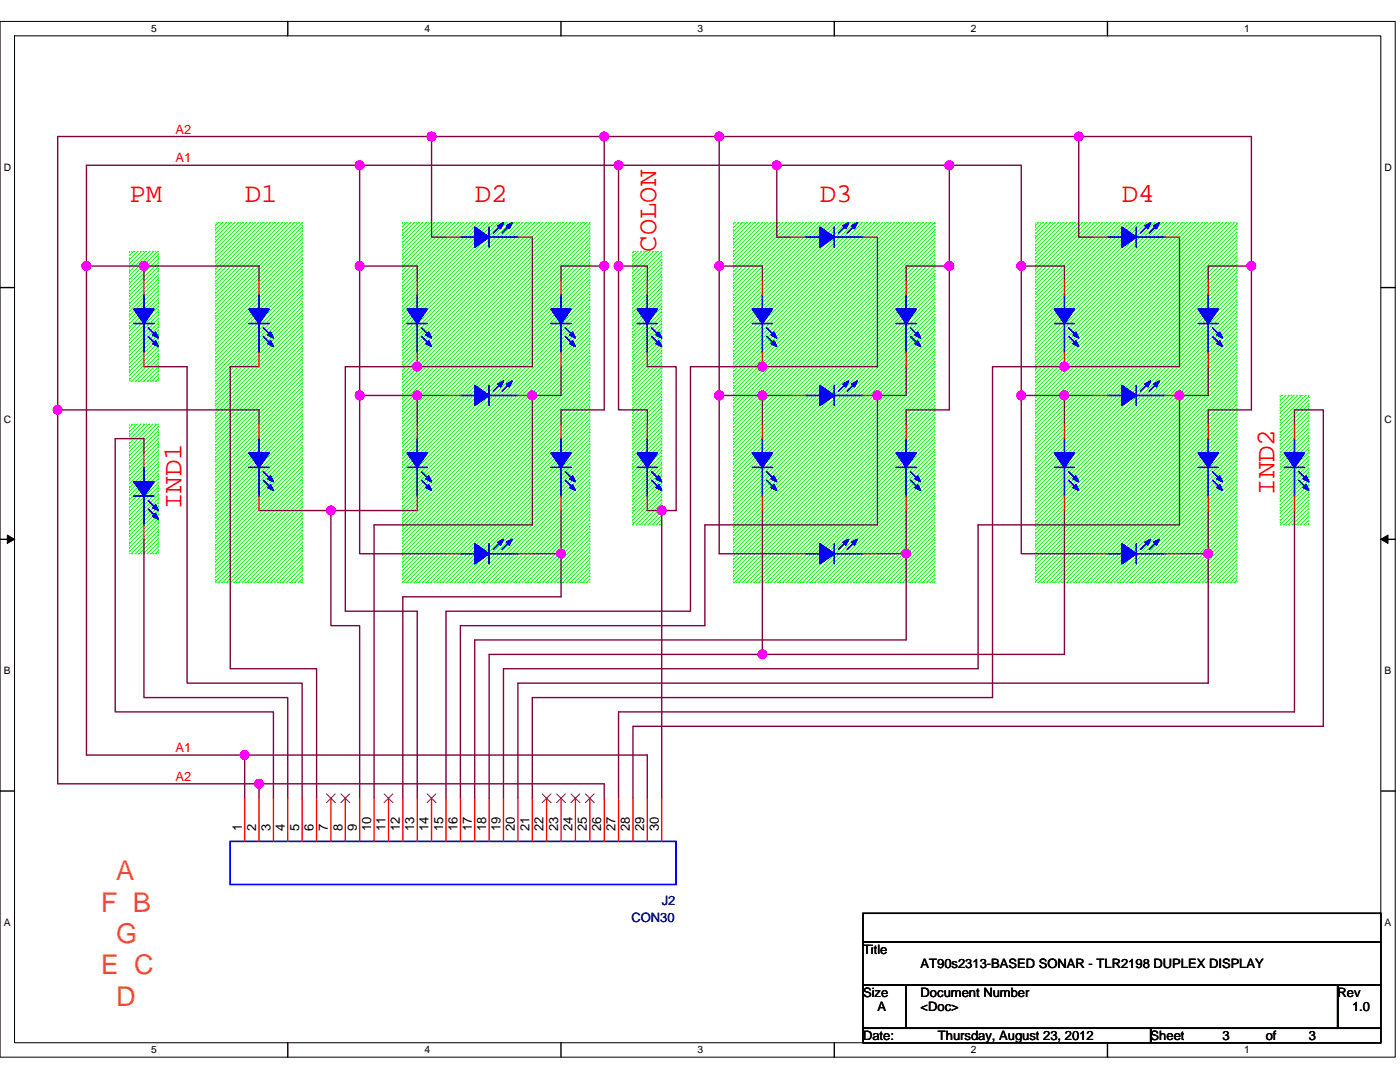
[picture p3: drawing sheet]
<svg xmlns="http://www.w3.org/2000/svg" width="279mm" height="216mm" viewBox="0 0 279 216" stroke-linecap="round" stroke-linejoin="round" font-family="sans-serif">
<path d="M0 4.3h278.4v206.6h-278.4zM2.9 7.2h272.7v200.9h-272.7z" fill="none" stroke="#000" stroke-width=".2"/>
<g fill="#fff">
<path d="M30.2 4.6h1.1v2.3h-1.1z"/>
<path d="M30.2 208.4h1.1v2.3h-1.1z"/>
</g>
<path d="M57.4 4.3v2.9M57.4 208.1v2.8" fill="none" stroke="#000" stroke-width=".28"/>
<g fill="#fff">
<path d="M84.7 4.6h1.1v2.3h-1.1z"/>
<path d="M84.7 208.4h1.1v2.3h-1.1z"/>
</g>
<path d="M112 4.3v2.9M112 208.1v2.8" fill="none" stroke="#000" stroke-width=".28"/>
<g fill="#fff">
<path d="M139.2 4.6h1.2v2.3h-1.2z"/>
<path d="M139.2 208.4h1.2v2.3h-1.2z"/>
</g>
<path d="M166.5 4.3v2.9M166.5 208.1v2.8" fill="none" stroke="#000" stroke-width=".28"/>
<g fill="#fff">
<path d="M193.8 4.6h1.1v2.3h-1.1z"/>
<path d="M193.8 208.4h1.1v2.3h-1.1z"/>
</g>
<path d="M221 4.3v2.9M221 208.1v2.8" fill="none" stroke="#000" stroke-width=".28"/>
<g fill="#fff">
<path d="M248.3 4.6h1.1v2.3h-1.1z"/>
<path d="M248.3 208.4h1.1v2.3h-1.1z"/>
<path d="M.7 32.3h1.5v2.2h-1.5z"/>
<path d="M276.3 32.3h1.5v2.2h-1.5z"/>
<path d="M.7 82.5h1.5v2.3h-1.5z"/>
<path d="M276.3 82.5h1.5v2.3h-1.5z"/>
</g>
<path d="M0 57.4h2.9M275.6 57.4h2.8" fill="none" stroke="#000" stroke-width=".28"/>
<g fill="#fff">
<path d="M.7 132.7h1.4v2.3h-1.4z"/>
<path d="M276.3 132.7h1.4v2.3h-1.4z"/>
</g>
<path d="M0 107.6h2.9M275.6 107.6h2.8" fill="none" stroke="#000" stroke-width=".28"/>
<path d="M1.5 106.8l1.4 .8-1.4 .8zM275.6 107.6l1.4-.8v1.6z" fill="#000" stroke="#000" stroke-width=".2"/>
<g fill="#fff">
<path d="M.7 182.9h1.4v2.3h-1.4z"/>
<path d="M276.3 182.9h1.4v2.3h-1.4z"/>
</g>
<path d="M0 157.8h2.9M275.6 157.8h2.8M172.2 182.2h103.4v5.8h-103.4zM172.2 188h103.4v8.6h-103.4zM172.2 196.6h8.6v8.6h-8.6zM180.8 196.6h86.2v8.6h-86.2zM267 196.6h8.6v8.6h-8.6zM172.2 205.2h57.4v2.9h-57.4zM229.6 205.2h46v2.9h-46z" fill="none" stroke="#000" stroke-width=".28"/>
<g fill="#0f0" stroke="#0f0" stroke-width=".28" stroke-dasharray="0 .6">
<path d="M146.4 44.5h40.2v71.7h-40.2z" fill-rule="evenodd"/>
<path d="M206.7 44.5h40.2v71.7h-40.2z" fill-rule="evenodd"/>
<path d="M255.5 78.9h5.7v25.8h-5.7z" fill-rule="evenodd"/>
<path d="M80.4 44.5h37.3v71.7h-37.3z" fill-rule="evenodd"/>
<path d="M43.1 44.5h17.2v71.7h-17.2z" fill-rule="evenodd"/>
<path d="M25.9 50.2h5.7v25.8h-5.7z" fill-rule="evenodd"/>
<path d="M126.3 50.2h5.8v54.5h-5.8z" fill-rule="evenodd"/>
<path d="M25.9 84.6h5.7v25.9h-5.7z" fill-rule="evenodd"/>
</g>
<g fill="none" stroke="#800040" stroke-width=".28">
<path d="M71.8 33v20.1h11.5v2.8M71.8 33h-54.5v20.1M71.8 33h51.6M86.1 27.2v20.1h2.9M86.1 27.2h34.5M86.1 27.2h-74.6v54.6h40.2v2.8M120.6 27.2h22.9M120.6 27.2v25.9M123.4 33v20.1h5.8v2.8M123.4 33h31.6v14.3h2.9M143.5 27.2h71.8v20.1h2.9M143.5 27.2v25.9"/>
<path d="M155 33h34.5M189.5 33h14.3v20.1h8.6v2.8M189.5 33v20.1M215.3 27.2h34.4v25.9M17.3 53.1h11.4v2.8M17.3 53.1v97.6h31.5M28.7 53.1h23v2.8M71.8 53.1v25.8M106.2 47.3v25.9h-37.3v48.8h14.4v37.3M120.6 53.1h-8.6v2.8M120.6 53.1v28.7h-8.6v2.8M123.4 53.1v28.7h5.8v2.8"/>
<path d="M143.5 53.1h8.6v2.8M143.5 53.1v25.8M175.1 47.3v25.9h-37.3v48.8h-48.8v37.3M189.5 53.1h-8.7v2.8M189.5 53.1v28.7h-8.7v2.8M203.8 53.1v25.8h8.6v5.7M235.4 47.3v25.9h-37.3v66h-91.9v20.1M249.7 53.1v28.7h-8.6v2.8M249.7 53.1h-8.6v2.8M28.7 73.2h8.6v63.1h23v23M51.7 73.2h-5.7v60.2h17.2v25.9M71.8 78.9v31.6h17.2"/>
<path d="M71.8 78.9h11.5v5.7M83.3 78.9h5.7M112 73.2v5.7h-5.8v25.8h-31.5v54.6M129.2 73.2h5.7v28.7h-2.8M143.5 78.9v31.6h14.4M143.5 78.9h8.6v5.7M152.1 78.9h5.8M180.8 73.2v5.7h-5.7v25.8h-34.4v20.1h-48.8v34.5M203.8 78.9v31.6h14.4M212.4 78.9h5.8M241.1 73.2v5.7h-5.7v25.8h-40.2v28.7h-94.7v25.9M11.5 81.8v74.6h40.2"/>
<path d="M28.7 90.4v-2.9h-5.7v54.5h31.6v17.3M258.3 84.6v-2.8h5.8v63.1h-137.8v14.4M28.7 107.6v31.6h28.7v20.1M51.7 101.9h14.3v22.9h5.8v34.5M66 101.9h17.3M106.2 110.5h5.8M112 101.9v8.6M112 110.5v8.6h-31.6v40.2M129.2 101.9h2.9M132.1 101.9v57.4M152.1 101.9v28.7M175.1 110.5h5.7"/>
<path d="M180.8 110.5v17.2h-86.1v31.6M180.8 101.9v8.6M212.4 101.9v28.7h-60.3M235.4 110.5h5.7M241.1 110.5v25.8h-137.7v23M241.1 101.9v8.6M258.3 101.9v40.1h-134.9v17.3M152.1 130.6h-54.5v28.7M48.8 150.7v8.6M48.8 150.7h80.4v8.6M51.7 156.4v2.9M51.7 156.4h68.9v2.9"/>
</g>
<g fill="#f0f" stroke="#f0f" stroke-width=".28">
<circle cx="48.8" cy="150.6" r=".85"/>
<circle cx="51.7" cy="156.4" r=".85"/>
<circle cx="11.5" cy="81.8" r=".85"/>
<circle cx="17.2" cy="53.1" r=".85"/>
<circle cx="28.7" cy="53.1" r=".85"/>
<circle cx="83.2" cy="78.9" r=".85"/>
<circle cx="71.8" cy="53.1" r=".85"/>
<circle cx="71.8" cy="78.9" r=".85"/>
<circle cx="120.6" cy="53.1" r=".85"/>
<circle cx="86.1" cy="27.2" r=".85"/>
<circle cx="106.2" cy="78.9" r=".85"/>
<circle cx="111.9" cy="110.5" r=".85"/>
<circle cx="83.2" cy="73.2" r=".85"/>
<circle cx="66" cy="101.9" r=".85"/>
<circle cx="123.4" cy="33" r=".85"/>
<circle cx="152.1" cy="78.9" r=".85"/>
<circle cx="143.5" cy="78.9" r=".85"/>
<circle cx="189.5" cy="53.1" r=".85"/>
<circle cx="155" cy="33" r=".85"/>
<circle cx="120.6" cy="27.2" r=".85"/>
<circle cx="152.1" cy="73.2" r=".85"/>
<circle cx="175.1" cy="78.9" r=".86"/>
<circle cx="180.8" cy="110.5" r=".85"/>
<circle cx="212.4" cy="78.9" r=".85"/>
<circle cx="203.8" cy="53.1" r=".85"/>
<circle cx="189.5" cy="33" r=".85"/>
<circle cx="203.8" cy="78.9" r=".86"/>
<circle cx="249.7" cy="53.1" r=".85"/>
<circle cx="215.3" cy="27.2" r=".85"/>
<circle cx="143.5" cy="27.2" r=".85"/>
<circle cx="152.1" cy="130.6" r=".85"/>
<circle cx="235.4" cy="78.9" r=".85"/>
<circle cx="241.1" cy="110.5" r=".85"/>
<circle cx="212.4" cy="73.2" r=".85"/>
<circle cx="143.5" cy="53.1" r=".85"/>
<circle cx="123.4" cy="53.1" r=".85"/>
<circle cx="71.8" cy="33" r=".85"/>
<circle cx="132.1" cy="101.9" r=".85"/>
</g>
<g fill="none" stroke="#00f" stroke-width=".28">
<path d="M28.7 58.8v2.9M51.7 58.8v2.9M83.3 58.8v2.9M91.9 47.3h2.8M97.6 45.3v4M97.6 47.3h5.8M100.2 44.7l-1.7 1.8M101.9 44.7l-1.7 1.8M112 58.8v2.9M129.2 58.8v2.9M152.1 58.8v2.9M160.8 47.3h2.8"/>
<path d="M166.5 45.3v4M166.5 47.3h5.7M169.1 44.7l-1.7 1.8M170.8 44.7l-1.7 1.8M180.8 58.8v2.9M212.4 58.8v2.9M221 47.3h2.9M226.8 45.3v4M226.8 47.3h5.7M229.4 44.7l-1.8 1.8M231.1 44.7l-1.7 1.8M241.1 58.8v2.9"/>
<path d="M26.7 64.6h4M28.7 64.6v5.7M29.6 65.4l1.7 1.7M29.6 67.1l1.7 1.8M49.7 64.6h4M51.7 64.6v5.7M52.6 65.4l1.7 1.7M52.6 67.1l1.7 1.8M81.3 64.6h4M83.3 64.6v5.7M84.1 65.4l1.8 1.7M84.1 67.1l1.8 1.8"/>
<path d="M91.9 78.9h2.8M97.6 76.9v4M97.6 78.9h5.8M100.2 76.3l-1.7 1.7M101.9 76.3l-1.7 1.7M110 64.6h4M112 64.6v5.7M112.8 65.4l1.8 1.7M112.8 67.1l1.8 1.8M127.2 64.6h4M129.2 64.6v5.7M130 65.4l1.8 1.7"/>
<path d="M130 67.1l1.8 1.8M150.1 64.6h4.1M152.1 64.6v5.7M153 65.4l1.7 1.7M153 67.1l1.7 1.8M160.8 78.9h2.8M166.5 76.9v4M166.5 78.9h5.7M169.1 76.3l-1.7 1.7M170.8 76.3l-1.7 1.7M178.8 64.6h4.1M180.8 64.6v5.7"/>
<path d="M181.7 65.4l1.7 1.7M181.7 67.1l1.7 1.8M210.4 64.6h4M212.4 64.6v5.7M213.3 65.4l1.7 1.7M213.3 67.1l1.7 1.8M221 78.9h2.9M226.8 76.9v4M226.8 78.9h5.7M229.4 76.3l-1.8 1.7M231.1 76.3l-1.7 1.7M239.1 64.6h4"/>
<path d="M241.1 64.6v5.7M242 65.4l1.7 1.7M242 67.1l1.7 1.8M26.7 99h4M28.7 93.3v2.8M28.7 99v5.7M29.6 99.9l1.7 1.7M49.7 93.3h4M51.7 87.5v2.9M51.7 93.3v5.7M52.6 94.1l1.7 1.7M52.6 95.8l1.7 1.8"/>
<path d="M81.3 93.3h4M83.3 87.5v2.9M83.3 93.3v5.7M84.1 94.1l1.8 1.7M84.1 95.8l1.8 1.8M110 93.3h4M112 87.5v2.9M112 93.3v5.7M112.8 94.1l1.8 1.7M112.8 95.8l1.8 1.8M127.2 93.3h4M129.2 87.5v2.9"/>
<path d="M129.2 93.3v5.7M130 94.1l1.8 1.7M130 95.8l1.8 1.8M150.1 93.3h4.1M152.1 87.5v2.9M152.1 93.3v5.7M153 94.1l1.7 1.7M153 95.8l1.7 1.8M178.8 93.3h4.1M180.8 87.5v2.9M180.8 93.3v5.7M181.7 94.1l1.7 1.7"/>
<path d="M181.7 95.8l1.7 1.8M210.4 93.3h4M212.4 87.5v2.9M212.4 93.3v5.7M213.3 94.1l1.7 1.7M213.3 95.8l1.7 1.8M239.1 93.3h4M241.1 87.5v2.9M241.1 93.3v5.7M242 94.1l1.7 1.7M242 95.8l1.7 1.8M256.3 93.3h4"/>
<path d="M258.3 87.5v2.9M258.3 93.3v5.7M259.2 94.1l1.7 1.7M259.2 95.8l1.7 1.8M29.6 101.6l1.7 1.7M91.9 110.5h2.8M97.6 108.5v4M97.6 110.5h5.8M100.2 107.9l-1.7 1.7M101.9 107.9l-1.7 1.7M160.8 110.5h2.8M166.5 108.5v4"/>
<path d="M166.5 110.5h5.7M169.1 107.9l-1.7 1.7M170.8 107.9l-1.7 1.7M221 110.5h2.9M226.8 108.5v4M226.8 110.5h5.7M229.4 107.9l-1.8 1.7M231.1 107.9l-1.7 1.7M46 167.9h88.9v8.6h-88.9z"/>
</g>
<g fill="#00f" stroke="#00f" stroke-width=".28">
<path d="M163.6 45.3l2.9 2-2.9 2z" fill-rule="evenodd"/>
<path d="M169.9 45l1.2-.5-.6 1.1z" fill-rule="evenodd"/>
<path d="M168.2 45l1.2-.5-.6 1.1z" fill-rule="evenodd"/>
<path d="M163.6 45.3l2.9 2-2.9 2z" fill-rule="evenodd"/>
<path d="M169.9 45l1.2-.5-.6 1.1z" fill-rule="evenodd"/>
<path d="M168.2 45l1.2-.5-.6 1.1z" fill-rule="evenodd"/>
<path d="M256.3 90.4h4l-2 2.9z" fill-rule="evenodd"/>
<path d="M260.6 96.7l.6 1.2-1.1-.6z" fill-rule="evenodd"/>
<path d="M260.6 95l.6 1.1-1.1-.6z" fill-rule="evenodd"/>
<path d="M256.3 90.4h4l-2 2.9z" fill-rule="evenodd"/>
<path d="M260.6 96.7l.6 1.2-1.1-.6z" fill-rule="evenodd"/>
<path d="M260.6 95l.6 1.1-1.1-.6z" fill-rule="evenodd"/>
<path d="M81.3 90.4h4l-2 2.9z" fill-rule="evenodd"/>
<path d="M85.6 96.7l.5 1.2-1.1-.6z" fill-rule="evenodd"/>
<path d="M85.6 95l.5 1.1-1.1-.6z" fill-rule="evenodd"/>
<path d="M81.3 90.4h4l-2 2.9z" fill-rule="evenodd"/>
<path d="M85.6 96.7l.5 1.2-1.1-.6z" fill-rule="evenodd"/>
<path d="M85.6 95l.5 1.1-1.1-.6z" fill-rule="evenodd"/>
<path d="M26.7 96.1h4l-2 2.9z" fill-rule="evenodd"/>
<path d="M31 102.4l.6 1.2-1.1-.6z" fill-rule="evenodd"/>
<path d="M31 100.7l.6 1.2-1.1-.6z" fill-rule="evenodd"/>
<path d="M26.7 96.1h4l-2 2.9z" fill-rule="evenodd"/>
<path d="M31 102.4l.6 1.2-1.1-.6z" fill-rule="evenodd"/>
<path d="M31 100.7l.6 1.2-1.1-.6z" fill-rule="evenodd"/>
<path d="M210.4 90.4h4l-2 2.9z" fill-rule="evenodd"/>
<path d="M214.7 96.7l.6 1.2-1.2-.6z" fill-rule="evenodd"/>
<path d="M214.7 95l.6 1.1-1.2-.6z" fill-rule="evenodd"/>
<path d="M210.4 90.4h4l-2 2.9z" fill-rule="evenodd"/>
<path d="M214.7 96.7l.6 1.2-1.2-.6z" fill-rule="evenodd"/>
<path d="M214.7 95l.6 1.1-1.2-.6z" fill-rule="evenodd"/>
<path d="M163.6 76.9l2.9 2-2.9 2z" fill-rule="evenodd"/>
<path d="M169.9 76.6l1.2-.6-.6 1.2z" fill-rule="evenodd"/>
<path d="M168.2 76.6l1.2-.6-.6 1.2z" fill-rule="evenodd"/>
<path d="M163.6 76.9l2.9 2-2.9 2z" fill-rule="evenodd"/>
<path d="M169.9 76.6l1.2-.6-.6 1.2z" fill-rule="evenodd"/>
<path d="M168.2 76.6l1.2-.6-.6 1.2z" fill-rule="evenodd"/>
<path d="M178.8 61.7h4.1l-2.1 2.9z" fill-rule="evenodd"/>
<path d="M183.2 68l.5 1.2-1.1-.6z" fill-rule="evenodd"/>
<path d="M183.2 66.3l.5 1.1-1.1-.6z" fill-rule="evenodd"/>
<path d="M178.8 61.7h4.1l-2.1 2.9z" fill-rule="evenodd"/>
<path d="M183.2 68l.5 1.2-1.1-.6z" fill-rule="evenodd"/>
<path d="M183.2 66.3l.5 1.1-1.1-.6z" fill-rule="evenodd"/>
<path d="M110 90.4h4l-2 2.9z" fill-rule="evenodd"/>
<path d="M114.3 96.7l.5 1.2-1.1-.6z" fill-rule="evenodd"/>
<path d="M114.3 95l.5 1.1-1.1-.6z" fill-rule="evenodd"/>
<path d="M110 90.4h4l-2 2.9z" fill-rule="evenodd"/>
<path d="M114.3 96.7l.5 1.2-1.1-.6z" fill-rule="evenodd"/>
<path d="M114.3 95l.5 1.1-1.1-.6z" fill-rule="evenodd"/>
<path d="M127.2 90.4h4l-2 2.9z" fill-rule="evenodd"/>
<path d="M131.5 96.7l.6 1.2-1.2-.6z" fill-rule="evenodd"/>
<path d="M131.5 95l.6 1.1-1.2-.6z" fill-rule="evenodd"/>
<path d="M127.2 90.4h4l-2 2.9z" fill-rule="evenodd"/>
<path d="M131.5 96.7l.6 1.2-1.2-.6z" fill-rule="evenodd"/>
<path d="M131.5 95l.6 1.1-1.2-.6z" fill-rule="evenodd"/>
<path d="M239.1 90.4h4l-2 2.9z" fill-rule="evenodd"/>
<path d="M243.4 96.7l.6 1.2-1.2-.6z" fill-rule="evenodd"/>
<path d="M243.4 95l.6 1.1-1.2-.6z" fill-rule="evenodd"/>
<path d="M239.1 90.4h4l-2 2.9z" fill-rule="evenodd"/>
<path d="M243.4 96.7l.6 1.2-1.2-.6z" fill-rule="evenodd"/>
<path d="M243.4 95l.6 1.1-1.2-.6z" fill-rule="evenodd"/>
<path d="M94.7 45.3l2.9 2-2.9 2z" fill-rule="evenodd"/>
<path d="M101.1 45l1.1-.5-.6 1.1z" fill-rule="evenodd"/>
<path d="M99.3 45l1.2-.5-.6 1.1z" fill-rule="evenodd"/>
<path d="M94.7 45.3l2.9 2-2.9 2z" fill-rule="evenodd"/>
<path d="M101.1 45l1.1-.5-.6 1.1z" fill-rule="evenodd"/>
<path d="M99.3 45l1.2-.5-.6 1.1z" fill-rule="evenodd"/>
<path d="M223.9 45.3l2.9 2-2.9 2z" fill-rule="evenodd"/>
<path d="M230.2 45l1.2-.5-.6 1.1z" fill-rule="evenodd"/>
<path d="M228.5 45l1.1-.5-.5 1.1z" fill-rule="evenodd"/>
<path d="M223.9 45.3l2.9 2-2.9 2z" fill-rule="evenodd"/>
<path d="M230.2 45l1.2-.5-.6 1.1z" fill-rule="evenodd"/>
<path d="M228.5 45l1.1-.5-.5 1.1z" fill-rule="evenodd"/>
<path d="M163.6 108.5l2.9 2-2.9 2z" fill-rule="evenodd"/>
<path d="M169.9 108.2l1.2-.6-.6 1.2z" fill-rule="evenodd"/>
<path d="M168.2 108.2l1.2-.6-.6 1.2z" fill-rule="evenodd"/>
<path d="M163.6 108.5l2.9 2-2.9 2z" fill-rule="evenodd"/>
<path d="M169.9 108.2l1.2-.6-.6 1.2z" fill-rule="evenodd"/>
<path d="M168.2 108.2l1.2-.6-.6 1.2z" fill-rule="evenodd"/>
<path d="M150.1 61.7h4.1l-2.1 2.9z" fill-rule="evenodd"/>
<path d="M154.5 68l.5 1.2-1.1-.6z" fill-rule="evenodd"/>
<path d="M154.5 66.3l.5 1.1-1.1-.6z" fill-rule="evenodd"/>
<path d="M150.1 61.7h4.1l-2.1 2.9z" fill-rule="evenodd"/>
<path d="M154.5 68l.5 1.2-1.1-.6z" fill-rule="evenodd"/>
<path d="M154.5 66.3l.5 1.1-1.1-.6z" fill-rule="evenodd"/>
<path d="M127.2 61.7h4l-2 2.9z" fill-rule="evenodd"/>
<path d="M131.5 68l.6 1.2-1.2-.6z" fill-rule="evenodd"/>
<path d="M131.5 66.3l.6 1.1-1.2-.6z" fill-rule="evenodd"/>
<path d="M127.2 61.7h4l-2 2.9z" fill-rule="evenodd"/>
<path d="M131.5 68l.6 1.2-1.2-.6z" fill-rule="evenodd"/>
<path d="M131.5 66.3l.6 1.1-1.2-.6z" fill-rule="evenodd"/>
<path d="M94.7 76.9l2.9 2-2.9 2z" fill-rule="evenodd"/>
<path d="M101.1 76.6l1.1-.6-.6 1.2z" fill-rule="evenodd"/>
<path d="M99.3 76.6l1.2-.6-.6 1.2z" fill-rule="evenodd"/>
<path d="M94.7 76.9l2.9 2-2.9 2z" fill-rule="evenodd"/>
<path d="M101.1 76.6l1.1-.6-.6 1.2z" fill-rule="evenodd"/>
<path d="M99.3 76.6l1.2-.6-.6 1.2z" fill-rule="evenodd"/>
<path d="M49.7 61.7h4l-2 2.9z" fill-rule="evenodd"/>
<path d="M54 68l.6 1.2-1.2-.6z" fill-rule="evenodd"/>
<path d="M54 66.3l.6 1.1-1.2-.6z" fill-rule="evenodd"/>
<path d="M49.7 61.7h4l-2 2.9z" fill-rule="evenodd"/>
<path d="M54 68l.6 1.2-1.2-.6z" fill-rule="evenodd"/>
<path d="M54 66.3l.6 1.1-1.2-.6z" fill-rule="evenodd"/>
<path d="M223.9 76.9l2.9 2-2.9 2z" fill-rule="evenodd"/>
<path d="M230.2 76.6l1.2-.6-.6 1.2z" fill-rule="evenodd"/>
<path d="M228.5 76.6l1.1-.6-.5 1.2z" fill-rule="evenodd"/>
<path d="M223.9 76.9l2.9 2-2.9 2z" fill-rule="evenodd"/>
<path d="M230.2 76.6l1.2-.6-.6 1.2z" fill-rule="evenodd"/>
<path d="M228.5 76.6l1.1-.6-.5 1.2z" fill-rule="evenodd"/>
<path d="M110 61.7h4l-2 2.9z" fill-rule="evenodd"/>
<path d="M114.3 68l.5 1.2-1.1-.6z" fill-rule="evenodd"/>
<path d="M114.3 66.3l.5 1.1-1.1-.6z" fill-rule="evenodd"/>
<path d="M110 61.7h4l-2 2.9z" fill-rule="evenodd"/>
<path d="M114.3 68l.5 1.2-1.1-.6z" fill-rule="evenodd"/>
<path d="M114.3 66.3l.5 1.1-1.1-.6z" fill-rule="evenodd"/>
<path d="M239.1 61.7h4l-2 2.9z" fill-rule="evenodd"/>
<path d="M243.4 68l.6 1.2-1.2-.6z" fill-rule="evenodd"/>
<path d="M243.4 66.3l.6 1.1-1.2-.6z" fill-rule="evenodd"/>
<path d="M239.1 61.7h4l-2 2.9z" fill-rule="evenodd"/>
<path d="M243.4 68l.6 1.2-1.2-.6z" fill-rule="evenodd"/>
<path d="M243.4 66.3l.6 1.1-1.2-.6z" fill-rule="evenodd"/>
<path d="M150.1 90.4h4.1l-2.1 2.9z" fill-rule="evenodd"/>
<path d="M154.5 96.7l.5 1.2-1.1-.6z" fill-rule="evenodd"/>
<path d="M154.5 95l.5 1.1-1.1-.6z" fill-rule="evenodd"/>
<path d="M150.1 90.4h4.1l-2.1 2.9z" fill-rule="evenodd"/>
<path d="M154.5 96.7l.5 1.2-1.1-.6z" fill-rule="evenodd"/>
<path d="M154.5 95l.5 1.1-1.1-.6z" fill-rule="evenodd"/>
<path d="M94.7 108.5l2.9 2-2.9 2z" fill-rule="evenodd"/>
<path d="M101.1 108.2l1.1-.6-.6 1.2z" fill-rule="evenodd"/>
<path d="M99.3 108.2l1.2-.6-.6 1.2z" fill-rule="evenodd"/>
<path d="M94.7 108.5l2.9 2-2.9 2z" fill-rule="evenodd"/>
<path d="M101.1 108.2l1.1-.6-.6 1.2z" fill-rule="evenodd"/>
<path d="M99.3 108.2l1.2-.6-.6 1.2z" fill-rule="evenodd"/>
<path d="M26.7 61.7h4l-2 2.9z" fill-rule="evenodd"/>
<path d="M31 68l.6 1.2-1.1-.6z" fill-rule="evenodd"/>
<path d="M31 66.3l.6 1.1-1.1-.6z" fill-rule="evenodd"/>
<path d="M26.7 61.7h4l-2 2.9z" fill-rule="evenodd"/>
<path d="M31 68l.6 1.2-1.1-.6z" fill-rule="evenodd"/>
<path d="M31 66.3l.6 1.1-1.1-.6z" fill-rule="evenodd"/>
<path d="M49.7 90.4h4l-2 2.9z" fill-rule="evenodd"/>
<path d="M54 96.7l.6 1.2-1.2-.6z" fill-rule="evenodd"/>
<path d="M54 95l.6 1.1-1.2-.6z" fill-rule="evenodd"/>
<path d="M49.7 90.4h4l-2 2.9z" fill-rule="evenodd"/>
<path d="M54 96.7l.6 1.2-1.2-.6z" fill-rule="evenodd"/>
<path d="M54 95l.6 1.1-1.2-.6z" fill-rule="evenodd"/>
<path d="M223.9 108.5l2.9 2-2.9 2z" fill-rule="evenodd"/>
<path d="M230.2 108.2l1.2-.6-.6 1.2z" fill-rule="evenodd"/>
<path d="M228.5 108.2l1.1-.6-.5 1.2z" fill-rule="evenodd"/>
<path d="M223.9 108.5l2.9 2-2.9 2z" fill-rule="evenodd"/>
<path d="M230.2 108.2l1.2-.6-.6 1.2z" fill-rule="evenodd"/>
<path d="M228.5 108.2l1.1-.6-.5 1.2z" fill-rule="evenodd"/>
<path d="M81.3 61.7h4l-2 2.9z" fill-rule="evenodd"/>
<path d="M85.6 68l.5 1.2-1.1-.6z" fill-rule="evenodd"/>
<path d="M85.6 66.3l.5 1.1-1.1-.6z" fill-rule="evenodd"/>
<path d="M81.3 61.7h4l-2 2.9z" fill-rule="evenodd"/>
<path d="M85.6 68l.5 1.2-1.1-.6z" fill-rule="evenodd"/>
<path d="M85.6 66.3l.5 1.1-1.1-.6z" fill-rule="evenodd"/>
<path d="M210.4 61.7h4l-2 2.9z" fill-rule="evenodd"/>
<path d="M214.7 68l.6 1.2-1.2-.6z" fill-rule="evenodd"/>
<path d="M214.7 66.3l.6 1.1-1.2-.6z" fill-rule="evenodd"/>
<path d="M210.4 61.7h4l-2 2.9z" fill-rule="evenodd"/>
<path d="M214.7 68l.6 1.2-1.2-.6z" fill-rule="evenodd"/>
<path d="M214.7 66.3l.6 1.1-1.2-.6z" fill-rule="evenodd"/>
<path d="M178.8 90.4h4.1l-2.1 2.9z" fill-rule="evenodd"/>
<path d="M183.2 96.7l.5 1.2-1.1-.6z" fill-rule="evenodd"/>
<path d="M183.2 95l.5 1.1-1.1-.6z" fill-rule="evenodd"/>
<path d="M178.8 90.4h4.1l-2.1 2.9z" fill-rule="evenodd"/>
<path d="M183.2 96.7l.5 1.2-1.1-.6z" fill-rule="evenodd"/>
<path d="M183.2 95l.5 1.1-1.1-.6z" fill-rule="evenodd"/>
</g>
<g fill="none" stroke="#f00" stroke-width=".28">
<path d="M28.7 55.9v2.9M51.7 55.9v2.9M83.3 55.9v2.9M89 47.3h2.9M103.4 47.3h2.8M112 55.9v2.9M129.2 55.9v2.9M152.1 55.9v2.9M157.9 47.3h2.9M172.2 47.3h2.9M180.8 55.9v2.9M212.4 55.9v2.9"/>
<path d="M218.2 47.3h2.8M232.5 47.3h2.9M241.1 55.9v2.9M28.7 70.3v2.9M51.7 70.3v2.9M83.3 70.3v2.9M89 78.9h2.9M103.4 78.9h2.8M112 70.3v2.9M129.2 70.3v2.9M152.1 70.3v2.9M157.9 78.9h2.9"/>
<path d="M172.2 78.9h2.9M180.8 70.3v2.9M212.4 70.3v2.9M218.2 78.9h2.8M232.5 78.9h2.9M241.1 70.3v2.9M28.7 90.4v2.9M51.7 84.6v2.9M51.7 99v2.9M83.3 84.6v2.9M83.3 99v2.9M112 84.6v2.9"/>
<path d="M112 99v2.9M129.2 84.6v2.9M129.2 99v2.9M152.1 84.6v2.9M152.1 99v2.9M180.8 84.6v2.9M180.8 99v2.9M212.4 84.6v2.9M212.4 99v2.9M241.1 84.6v2.9M241.1 99v2.9M258.3 84.6v2.9"/>
<path d="M258.3 99v2.9M28.7 104.7v2.9M89 110.5h2.9M103.4 110.5h2.8M157.9 110.5h2.9M172.2 110.5h2.9M218.2 110.5h2.8M232.5 110.5h2.9M48.8 159.3v8.6M51.7 159.3v8.6M54.6 159.3v8.6M57.4 159.3v8.6"/>
<path d="M60.3 159.3v8.6M63.2 159.3v8.6M66 159.3v8.6M68.9 159.3v8.6M71.8 159.3v8.6M74.7 159.3v8.6M77.5 159.3v8.6M80.4 159.3v8.6M83.3 159.3v8.6M86.1 159.3v8.6M89 159.3v8.6M91.9 159.3v8.6"/>
<path d="M94.7 159.3v8.6M97.6 159.3v8.6M100.5 159.3v8.6M103.4 159.3v8.6M106.2 159.3v8.6M109.1 159.3v8.6M112 159.3v8.6M114.8 159.3v8.6M117.7 159.3v8.6M120.6 159.3v8.6M123.4 159.3v8.6M126.3 159.3v8.6"/>
<path d="M129.2 159.3v8.6M132.1 159.3v8.6"/>
</g>
<g fill="none" stroke="#804000" stroke-width=".2">
<path d="M65.2 158.4l1.7 1.8M66.9 158.4l-1.7 1.8M68.1 158.4l1.7 1.8M69.8 158.4l-1.8 1.8M76.7 158.4l1.7 1.8M78.4 158.4l-1.8 1.8M85.3 158.4l1.7 1.8M87 158.4l-1.8 1.8M108.2 158.4l1.8 1.8M110 158.4l-1.8 1.8M111.1 158.4l1.8 1.8M112.8 158.4l-1.7 1.8"/>
<path d="M114 158.4l1.7 1.8M115.7 158.4l-1.8 1.8M116.8 158.4l1.8 1.8M118.6 158.4l-1.8 1.8"/>
</g>
<g font-size="5.4" fill="#f00">
<text x="25.9" y="40.4">PM</text>
<text x="48.8" y="40.4">D1</text>
<text x="94.7" y="40.4">D2</text>
<text x="163.6" y="40.4">D3</text>
<text x="223.9" y="40.4">D4</text>
<text x="130.9" y="50.2" transform="rotate(-90 130.9 50.2)">COLON</text>
<text x="36.2" y="101.6" transform="rotate(-90 36.2 101.6)">IND1</text>
<text x="254.4" y="98.7" transform="rotate(-90 254.4 98.7)">IND2</text>
</g>
<g font-size="5.4" fill="#ff8000">
<text x="23.2" y="175.7">A</text>
<text x="20.1" y="181.9">F B</text>
<text x="23.2" y="188.2">G</text>
<text x="20.1" y="194.4">E C</text>
<text x="23.2" y="200.7">D</text>
</g>
<g font-size="2.6" fill="#f00">
<text x="35.1" y="26.7">A2</text>
<text x="35.1" y="32.4">A1</text>
<text x="35.1" y="155.8">A2</text>
<text x="35.1" y="150.1">A1</text>
</g>
<g font-size="2.6">
<text x="48.2" y="165.9" transform="rotate(-90 48.2 165.9)">1</text>
<text x="51.1" y="165.9" transform="rotate(-90 51.1 165.9)">2</text>
<text x="54" y="165.9" transform="rotate(-90 54 165.9)">3</text>
<text x="56.8" y="165.9" transform="rotate(-90 56.8 165.9)">4</text>
<text x="59.7" y="165.9" transform="rotate(-90 59.7 165.9)">5</text>
<text x="62.6" y="165.9" transform="rotate(-90 62.6 165.9)">6</text>
<text x="65.4" y="165.9" transform="rotate(-90 65.4 165.9)">7</text>
<text x="68.3" y="165.9" transform="rotate(-90 68.3 165.9)">8</text>
<text x="71.2" y="165.9" transform="rotate(-90 71.2 165.9)">9</text>
<text x="74.1" y="165.9" transform="rotate(-90 74.1 165.9)">10</text>
<text x="76.9" y="165.9" transform="rotate(-90 76.9 165.9)">11</text>
<text x="79.8" y="165.9" transform="rotate(-90 79.8 165.9)">12</text>
<text x="82.7" y="165.9" transform="rotate(-90 82.7 165.9)">13</text>
<text x="85.5" y="165.9" transform="rotate(-90 85.5 165.9)">14</text>
<text x="88.4" y="165.9" transform="rotate(-90 88.4 165.9)">15</text>
<text x="91.3" y="165.9" transform="rotate(-90 91.3 165.9)">16</text>
<text x="94.1" y="165.9" transform="rotate(-90 94.1 165.9)">17</text>
<text x="97" y="165.9" transform="rotate(-90 97 165.9)">18</text>
<text x="99.9" y="165.9" transform="rotate(-90 99.9 165.9)">19</text>
<text x="102.8" y="165.9" transform="rotate(-90 102.8 165.9)">20</text>
<text x="105.6" y="165.9" transform="rotate(-90 105.6 165.9)">21</text>
<text x="108.5" y="165.9" transform="rotate(-90 108.5 165.9)">22</text>
<text x="111.4" y="165.9" transform="rotate(-90 111.4 165.9)">23</text>
<text x="114.2" y="165.9" transform="rotate(-90 114.2 165.9)">24</text>
<text x="117.1" y="165.9" transform="rotate(-90 117.1 165.9)">25</text>
<text x="120" y="165.9" transform="rotate(-90 120 165.9)">26</text>
<text x="122.9" y="165.9" transform="rotate(-90 122.9 165.9)">27</text>
<text x="125.7" y="165.9" transform="rotate(-90 125.7 165.9)">28</text>
<text x="128.6" y="165.9" transform="rotate(-90 128.6 165.9)">29</text>
<text x="131.5" y="165.9" transform="rotate(-90 131.5 165.9)">30</text>
<text x="172.2" y="190.3">Title</text>
<text x="183.7" y="193.2">AT90s2313-BASED SONAR - TLR2198 DUPLEX DISPLAY</text>
<text x="172.2" y="198.9">Size</text>
<text x="175.1" y="201.8">A</text>
<text x="183.7" y="198.9">Document Number</text>
<text x="183.7" y="201.8">&lt;Doc&gt;</text>
<text x="267" y="198.9">Rev</text>
<text x="269.8" y="201.8">1.0</text>
<text x="172.2" y="207.5">Date:</text>
<text x="187.2" y="207.5">Thursday, August 23, 2012</text>
<text x="229.6" y="207.5">Sheet</text>
<text x="244" y="207.5">3</text>
<text x="252.6" y="207.5">of</text>
<text x="261.2" y="207.5">3</text>
</g>
<g font-size="2.6" fill="#000080">
<text x="126" y="184">CON30</text>
<text x="132.1" y="180.6">J2</text>
</g>
<g font-size="2">
<text x="30.2" y="6.4">5</text>
<text x="84.7" y="6.4">4</text>
<text x="139.2" y="6.4">3</text>
<text x="193.8" y="6.4">2</text>
<text x="248.3" y="6.4">1</text>
<text x=".7" y="34.1">D</text>
<text x="276.3" y="34.1">D</text>
<text x=".7" y="84.3">C</text>
<text x="276.3" y="84.3">C</text>
<text x=".7" y="134.6">B</text>
<text x="276.3" y="134.6">B</text>
<text x=".7" y="184.8">A</text>
<text x="276.3" y="184.8">A</text>
<text x="30.2" y="210.2">5</text>
<text x="84.7" y="210.2">4</text>
<text x="139.2" y="210.2">3</text>
<text x="193.8" y="210.2">2</text>
<text x="248.3" y="210.2">1</text>
</g>
</svg>
